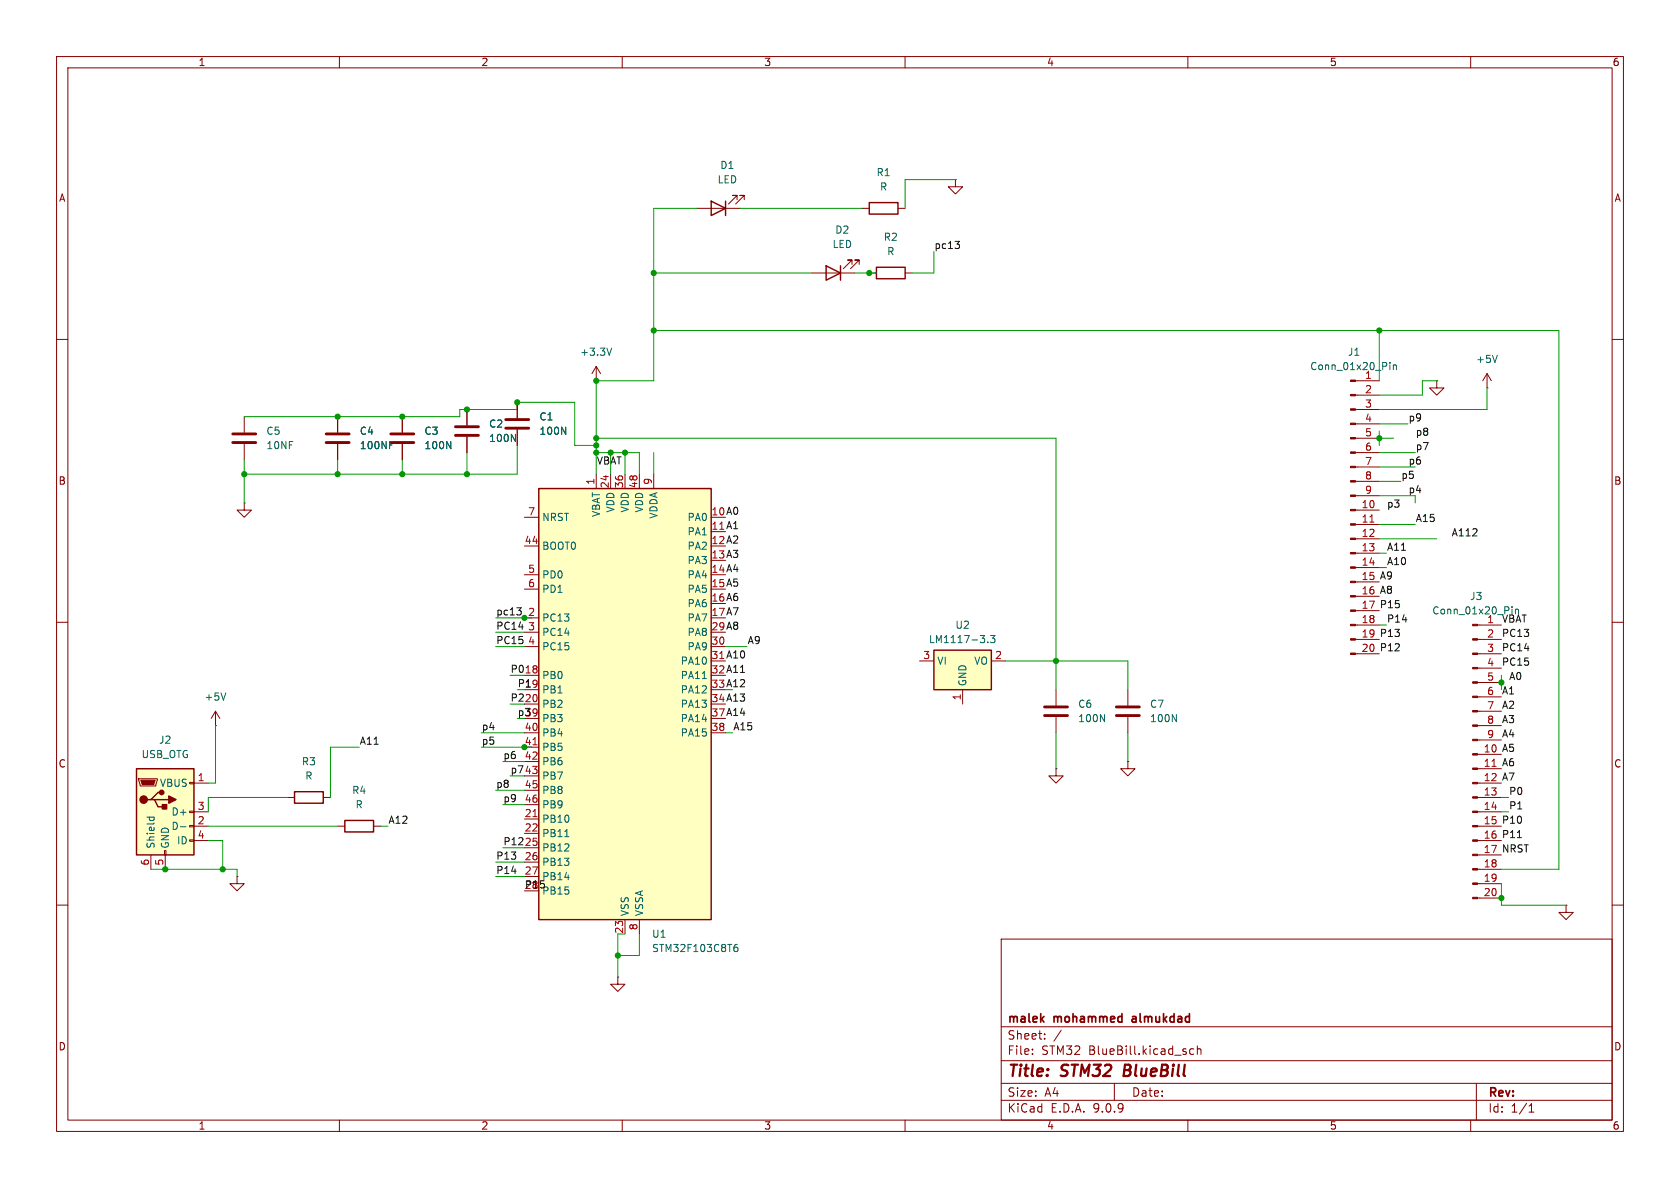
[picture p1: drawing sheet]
<svg xmlns="http://www.w3.org/2000/svg" width="297mm" height="210mm" viewBox="0 0 297 210" stroke-linecap="round" stroke-linejoin="round" font-family="sans-serif">
<g fill="none" stroke="#840000" stroke-width=".18">
<path d="M10 10h277v190h-277zM12 12h273v186h-273zM60 10v2M110 10v2M160 10v2M210 10v2M260 10v2M10 60h2M71.1 73.7v2.8M71.1 78.5v2.8M285 60h2M10 110h2"/>
<path d="M285 110h2M38.1 128.3h.1M38.1 125.7l-.8 1.3M38.1 125.7l.8 1.3M38.1 125.7v2.6M50.8 141h1.3M57.1 141h1.3M59.7 146.1h1.3M66 146.1h1.3M10 160h2M177 166h108v32h-108zM285 160h2"/>
<path d="M60 198v2M110 198v2M160 198v2M177 194.5h108M177 191.5h108M177 187.5h108M177 181.5h108M182.5 186.3v.1M182.5 185.5v.1M184.7 183.6v.1M184.7 182.8v.1M187.6 182.1l-1.3 2"/>
<path d="M197 191.5v3M210 198v2M211 185.5l-.4-.1-.3 .3v.4l.2 .2h.5M211.7 185.5l.2-.1 .3 .1 .1 .9M211.7 184.9v1.5M260 198v2M261 191.5v6.5M270.3 196.6h.9M270.3 195.5l.4-.4v1.5"/>
</g>
<path d="M198.9 188.2l-.3 2h.8" fill="none" stroke="#840000" stroke-width=".4"/>
<path d="M200.2 180.2v.4" fill="none" stroke="#840000" stroke-width=".3"/>
<path d="M69.1 76.7h4.1M69.1 78.2h4.1" fill="none" stroke="#840000" stroke-width=".51"/>
<path d="M79 78l.7 1.3v-1.3M39.9 122.5l-.4 1.3" fill="none" stroke="#006464" stroke-width=".18"/>
<path d="M52.1 140h5v2h-5zM61 145h5v2.1h-5z" fill="none" stroke="#840000" stroke-width=".25"/>
<path d="M95.2 86.4h30.5v76.2h-30.5z" fill="#ffffc2"/>
<path d="M95.2 86.4h30.5v76.2h-30.5z" fill="none" stroke="#840000" stroke-width=".25"/>
<g fill="none" stroke="#840000" stroke-width=".18">
<path d="M43.2 73.7v2.8M43.2 78.5v2.8M59.7 73.7v2.8M59.7 78.5v2.8M91.4 71.1v2.8M91.4 75.9v2.8M254 67.3v1.3h1.3l-1.3 1.3-1.3-1.3h1.3M254 67.3h.1M262.9 68.6h.1M262.9 66l-.8 1.3M262.9 66l.8 1.3M262.9 66v2.6"/>
<path d="M43.2 88.9v1.3h1.2l-1.2 1.2-1.3-1.2h1.3M43.2 88.9h.1M92.7 91.4h2.5M92.7 96.5h2.5M105.4 83.8v2.6M107.9 83.8v2.6M110.5 83.8v2.6M113 83.8v2.6M115.6 83.8v2.6M92.7 101.6h2.5M92.7 104.1h2.5M92.7 109.2h2.5"/>
<path d="M92.7 111.8h2.5M92.7 114.3h2.5M92.7 119.4h2.5M125.7 114.3h2.6M92.7 121.9h2.5M92.7 124.5h2.5M92.7 127h2.5M92.7 129.5h2.5M92.7 132.1h2.5M92.7 134.6h2.5M92.7 137.2h2.5M92.7 139.7h2.5"/>
<path d="M125.7 129.5h2.6M41.9 154.9v1.3h1.3l-1.3 1.3-1.3-1.3h1.3M41.9 154.9h.1M92.7 142.2h2.5M92.7 144.8h2.5M92.7 147.3h2.5M92.7 149.9h2.5M92.7 152.4h2.5M92.7 154.9h2.5M110.5 162.6v2.5M113 162.6v2.5"/>
</g>
<path d="M94.2 131.7h.7M94.2 144.4h.7" fill="none" stroke="#a90000" stroke-width=".18"/>
<path d="M68.9 78h.6M99.3 75.5l.7 1.3v-1.3M264.7 62.8l-.4 1.3M124.2 120h.7M99.8 147.9h.8M129.7 167.7l.3-.3h.2l.3 .3v.3l-.3 .2h-.3l-.2-.2M130.3 166.9l-.3 .1-.3 .5" fill="none" stroke="#006464" stroke-width=".18"/>
<path d="M41.1 76.7h4.1M41.1 78.2h4.1M57.7 76.7h4M57.7 78.2h4M89.4 74.2h4.1M89.4 75.7h4.1" fill="none" stroke="#840000" stroke-width=".51"/>
<path d="M24.1 135.9h10.2v15.2h-10.2z" fill="#ffffc2"/>
<path d="M125.7 35.6l2.6 1.2-2.6 1.3zM128.3 35.6v2.5M153.7 35.8h5v2h-5zM146 47l2.6 1.3-2.6 1.2zM148.6 47v2.5M154.9 47.2h5.1v2.1h-5.1zM24.1 135.9h10.2v15.2h-10.2zM26.7 141.4h.6l.6 1.2h1.3M27.3 141.4h2.5M28.6 140.1h-.7l-1.2 1.3h-.7" fill="none" stroke="#840000" stroke-width=".25"/>
<g fill="none" stroke="#840000" stroke-width=".18">
<path d="M123.2 36.8h7.6M130.3 35.3v-.8h-.8h.8l-1.5 1.6M131.6 35.3v-.8h-.8h.8l-1.6 1.6M152.4 36.8h1.3M158.7 36.8h1.3M168.9 31.8v1.2h1.3l-1.3 1.3-1.3-1.3h1.3M168.9 31.8h.1M143.5 48.3h7.6M150.6 46.7v-.7h-.7h.7l-1.5 1.5M151.9 46.7v-.7h-.8h.8l-1.5 1.5M153.7 48.3h1.2M160 48.3h1.3"/>
<path d="M82.5 72.4v2.8M82.5 77.2v2.8M105.4 67.3h.1M105.4 64.8l-.8 1.2M105.4 64.8l.8 1.2M105.4 64.8v2.5M261.2 110.5h4.2M261.2 113h4.2M261.2 115.6h4.2M261.2 118.1h4.2M24.5 137.7h3.3v.2l-.2 1h-2.8zM33.5 138.3h.8v.3h-.8z"/>
<path d="M34.3 138.4h2.5M199.4 121.9v2.8M199.4 126.7v2.8M261.2 138.4h4.2M261.2 120.7h4.2M261.2 123.2h4.2M261.2 125.7h4.2M261.2 128.3h4.2M261.2 130.8h4.2M261.2 133.4h4.2M261.2 135.9h4.2M26.7 151.1v2.6"/>
<path d="M29.1 150.4h.2v.7h-.2zM29.2 151.1v2.6M33.5 143.4h.8v.2h-.8zM33.5 145.9h.8v.3h-.8zM33.5 148.5h.8v.2h-.8zM34.3 143.5h2.5M34.3 146.1h2.5M34.3 148.6h2.5M261.2 143.5h4.2M261.2 146.1h4.2M261.2 148.6h4.2M261.2 141h4.2"/>
<path d="M261.2 151.1h4.2M261.2 153.7h4.2M261.2 156.2h4.2M261.2 158.8h4.2M109.2 172.7v1.3h1.3l-1.3 1.3-1.3-1.3h1.3M109.2 172.7h.1M276.9 160v1.3h1.2l-1.2 1.3-1.3-1.3h1.3M276.9 160h.1"/>
</g>
<g fill="#840000" stroke="#840000" stroke-width=".18">
<path d="M24.9 137.9h2.5l-.2 .8h-2.1z"/>
<path d="M260.3 110.4h.9v.2h-.9z"/>
<path d="M260.3 112.9h.9v.3h-.9z"/>
<path d="M260.3 115.4h.9v.3h-.9z"/>
<path d="M260.3 118h.9v.2h-.9z"/>
<path d="M260.3 120.5h.9v.3h-.9z"/>
<path d="M260.3 123.1h.9v.2h-.9z"/>
<path d="M260.3 125.6h.9v.3h-.9z"/>
<path d="M260.3 128.1h.9v.3h-.9z"/>
<path d="M260.3 130.7h.9v.2h-.9z"/>
<path d="M260.3 133.2h.9v.3h-.9z"/>
<path d="M260.3 135.8h.9v.2h-.9z"/>
<path d="M260.3 138.3h.9v.3h-.9z"/>
<path d="M260.3 140.8h.9v.3h-.9z"/>
<path d="M260.3 143.4h.9v.2h-.9z"/>
<path d="M260.3 145.9h.9v.3h-.9z"/>
<path d="M260.3 148.5h.9v.2h-.9z"/>
<path d="M260.3 151h.9v.3h-.9z"/>
<path d="M260.3 153.5h.9v.3h-.9z"/>
<path d="M260.3 156.1h.9v.2h-.9z"/>
<path d="M260.3 158.6h.9v.3h-.9z"/>
</g>
<g fill="#840000" stroke="#840000" stroke-width=".25">
<path d="M28.7 142.2h.8v.8h-.8z"/>
<path d="M29.8 140.7l1.3 .7-1.3 .6z"/>
<circle cx="25.4" cy="141.4" r=".63"/>
<circle cx="28.6" cy="140.1" r=".38"/>
</g>
<path d="M90.4 76.8l.7 1.2v-1.2M108.1 61.5l-.4 1.3M267.3 107.3v.1M267.3 107.7v.8M267.9 107.7v.8M267.9 107.8l.2-.1h.3l.1 .8M207.2 126.3l.8 1.3v-1.3M26 144.5h1.2M26.5 144.5l-.1 .3M27.2 144.5v.3M31.9 146.1h1" fill="none" stroke="#006464" stroke-width=".18"/>
<path d="M80.5 75.4h4.1M80.5 77h4.1M197.4 125h4M197.4 126.5h4" fill="none" stroke="#840000" stroke-width=".51"/>
<path d="M263.8 135.5h.7" fill="none" stroke="#a90000" stroke-width=".18"/>
<path d="M165.1 114.9h10.2v7h-10.2z" fill="#ffffc2"/>
<path d="M165.1 114.9h10.2v7h-10.2z" fill="none" stroke="#840000" stroke-width=".25"/>
<g fill="none" stroke="#840000" stroke-width=".18">
<path d="M59.7 73.7v2.8M59.7 78.5v2.8M71.1 73.7v2.8M71.1 78.5v2.8M82.5 72.4v2.8M82.5 77.2v2.8M91.4 71.1v2.8M91.4 75.9v2.8M239.6 67.3h4.2M239.6 69.9h4.2M239.6 72.4h4.2M239.6 74.9h4.2"/>
<path d="M239.6 77.5h4.2M239.6 80h4.2M239.6 82.6h4.2M239.6 85.1h4.2M239.6 87.6h4.2M239.6 90.2h4.2M239.6 92.7h4.2M239.6 95.3h4.2M239.6 97.8h4.2M162.6 116.8h2.5M175.3 116.8h2.5M239.6 100.3h4.2"/>
<path d="M239.6 102.9h4.2M239.6 105.4h4.2M239.6 108h4.2M239.6 110.5h4.2M239.6 113h4.2M239.6 115.6h4.2M170.2 121.9v2.6M186.7 135.9v1.3h1.3l-1.3 1.2-1.3-1.2h1.3M186.7 135.9h.1M186.7 121.9v2.8M186.7 126.7v2.8M199.4 134.6v1.3h1.3l-1.3 1.3-1.3-1.3h1.3"/>
<path d="M199.4 134.6h.1"/>
</g>
<path d="M68.9 78h.6M79 78l.7 1.3v-1.3M90.4 76.8l.7 1.2v-1.2M99.3 75.5l.7 1.3v-1.3M245.7 64.1v.1M245.7 64.5v.8M246.3 64.5v.8M246.3 64.6l.2-.1 .3 .1 .1 .7M174.6 113.5v.1M175.1 112.3h.8l-.4 .5 .3 .1v.6l-.1 .1-.6-.1M194.5 126.3l.8 1.3v-1.3" fill="none" stroke="#006464" stroke-width=".18"/>
<path d="M184.7 125h4M184.7 126.5h4" fill="none" stroke="#840000" stroke-width=".51"/>
<g fill="#840000" stroke="#840000" stroke-width=".18">
<path d="M238.8 67.2h.8v.2h-.8z"/>
<path d="M238.8 69.7h.8v.3h-.8z"/>
<path d="M238.8 72.3h.8v.2h-.8z"/>
<path d="M238.8 74.8h.8v.3h-.8z"/>
<path d="M238.8 77.3h.8v.3h-.8z"/>
<path d="M238.8 79.9h.8v.2h-.8z"/>
<path d="M238.8 82.4h.8v.3h-.8z"/>
<path d="M238.8 85h.8v.2h-.8z"/>
<path d="M238.8 87.5h.8v.3h-.8z"/>
<path d="M238.8 90h.8v.3h-.8z"/>
<path d="M238.8 92.6h.8v.2h-.8z"/>
<path d="M238.8 95.1h.8v.3h-.8z"/>
<path d="M238.8 97.7h.8v.2h-.8z"/>
<path d="M238.8 100.2h.8v.3h-.8z"/>
<path d="M238.8 102.7h.8v.3h-.8z"/>
<path d="M238.8 105.3h.8v.2h-.8z"/>
<path d="M238.8 107.8h.8v.3h-.8z"/>
<path d="M238.8 110.4h.8v.2h-.8z"/>
<path d="M238.8 112.9h.8v.3h-.8z"/>
<path d="M238.8 115.4h.8v.3h-.8z"/>
</g>
<path d="M242.2 92.3h.7" fill="none" stroke="#a90000" stroke-width=".18"/>
<path d="M168.8 42.7h.8l-.4 .5M169.4 43.2l.2 .2v.3l-.2 .2M91.4 107.4h.7l-.4 .5M91.9 107.9l.2 .3v.3l-.2 .2M268.3 148.1h.7" fill="none" stroke="#0f0f0f" stroke-width=".18"/>
<g fill="none" stroke="#009600" stroke-width=".18">
<path d="M123.2 36.8h-7.6v30.5h-10.2v16.5M130.8 36.8h21.6M168.9 31.8h-8.9v5M115.6 58.4h160v95.3h-10.2M115.6 48.3h27.9M151.1 48.3h3.8M165.1 44.5v3.8h-3.8M243.8 58.4v8.9M43.2 73.7h38.1v-1.3h10.1v-1.3h10.2v7.6h3.8M91.4 78.7v5.1h-48.2M105.4 77.5h81.3v44.4M243.8 76.2v2.5"/>
<path d="M243.8 74.9h5.1M243.8 77.5h2.6M254 67.3h-2.5v2.6h-7.7M262.9 68.6v3.8h-19.1M43.2 81.3v7.6M59.7 81.3v2.5M71.1 81.3v2.5M82.5 80v3.8M105.4 80h7.6v3.8M107.9 80v3.8M110.5 80v3.8M115.6 80v3.8"/>
<path d="M243.8 80h6.4M243.8 92.7h6.4M243.8 97.8h1.3M243.8 87.6h6.4v1.3M243.8 82.6h6.4M243.8 85.1h3.8M243.8 95.3h10.2M87.6 111.8h5.1M87.6 114.3h5.1M87.6 109.2h5.1M128.3 114.3h3.8M177.8 116.8h21.6v5.1"/>
<path d="M243.8 110.5h1.3M243.8 100.3h1.3M265.4 119.4v2.5M38.1 128.3v10.1h-1.3M63.5 132.1h-5.1v8.9M85.1 129.5h7.6M85.1 132.1h7.6M87.6 139.7h5.1M88.9 134.6h3.8M90.2 137.2h2.5M128.3 129.5h1.2M186.7 129.5v6.4"/>
<path d="M199.4 129.5v5.1M26.7 153.7h15.2v1.2M36.8 146.1h22.9M36.8 148.6h2.6v5.1M50.8 141h-14v2.5M67.3 146.1h1.3M87.6 152.4h5.1M87.6 154.9h5.1M88.9 142.2h3.8M88.9 149.9h3.8M265.4 141h1.3M265.4 156.2v3.8h11.5"/>
<path d="M265.4 143.5h1.3M109.2 165.1v7.6M113 165.1v3.8h-3.8"/>
</g>
<g fill="#009600" stroke="#009600" stroke-width=".18">
<circle cx="91.4" cy="71.1" r=".46"/>
<circle cx="71.1" cy="73.7" r=".46"/>
<circle cx="59.7" cy="83.8" r=".46"/>
<circle cx="71.1" cy="83.8" r=".46"/>
<circle cx="59.7" cy="73.7" r=".46"/>
<circle cx="82.5" cy="72.4" r=".46"/>
<circle cx="43.2" cy="83.8" r=".46"/>
<circle cx="82.5" cy="83.8" r=".46"/>
<circle cx="109.2" cy="168.9" r=".46"/>
<circle cx="92.7" cy="132.1" r=".46"/>
<circle cx="29.2" cy="153.7" r=".46"/>
<circle cx="39.4" cy="153.7" r=".46"/>
<circle cx="107.9" cy="80" r=".46"/>
<circle cx="105.4" cy="78.7" r=".46"/>
<circle cx="105.4" cy="77.5" r=".46"/>
<circle cx="105.4" cy="80" r=".46"/>
<circle cx="92.7" cy="109.2" r=".46"/>
<circle cx="243.8" cy="58.4" r=".46"/>
<circle cx="243.8" cy="77.5" r=".46"/>
<circle cx="265.4" cy="120.7" r=".46"/>
<circle cx="265.4" cy="158.8" r=".46"/>
<circle cx="110.5" cy="80" r=".46"/>
<circle cx="115.6" cy="48.3" r=".46"/>
<circle cx="105.4" cy="67.3" r=".46"/>
<circle cx="115.6" cy="58.4" r=".46"/>
<circle cx="153.7" cy="48.3" r=".46"/>
<circle cx="186.7" cy="116.8" r=".46"/>
</g>
<g font-size="2.8" fill="#840000">
<text x="178" y="190.9">Title:</text>
<text x="187.7" y="190.9">STM32</text>
<text x="199.5" y="190.9">BlueBill</text>
</g>
<g font-size="2.1" fill="#840000">
<text x="178" y="184">Sheet:</text>
<text x="178" y="181.2">malek</text>
<text x="186.4" y="181.2">mohammed</text>
<text x="200.8" y="181.2">almukdad</text>
<text x="178" y="186.7">File:</text>
<text x="184.1" y="186.7">STM32</text>
<text x="192.5" y="186.7">BlueBill.kicad_sch</text>
<text x="178" y="196.9">KiCad</text>
<text x="178" y="194.1">Size:</text>
<text x="184.7" y="194.1">A4</text>
<text x="185.7" y="196.9">E.D.A.</text>
<text x="193.3" y="196.9">9.0.9</text>
<text x="200" y="194.1">Date:</text>
<text x="263" y="194.3">Rev:</text>
<text x="263" y="196.9">Id:</text>
<text x="267.1" y="196.9">1/1</text>
</g>
<g font-size="1.8" fill="#840000">
<text x="35" y="11.9">1</text>
<text x="85" y="11.9">2</text>
<text x="135" y="11.9">3</text>
<text x="185" y="11.9">4</text>
<text x="235" y="11.9">5</text>
<text x="285" y="11.9">6</text>
<text x="10.3" y="35.9">A</text>
<text x="285.3" y="35.9">A</text>
<text x="10.3" y="85.9">B</text>
<text x="285.3" y="85.9">B</text>
<text x="10.3" y="135.9">C</text>
<text x="285.3" y="135.9">C</text>
<text x="10.3" y="185.9">D</text>
<text x="285.3" y="185.9">D</text>
<text x="35" y="199.9">1</text>
<text x="85" y="199.9">2</text>
<text x="135" y="199.9">3</text>
<text x="185" y="199.9">4</text>
<text x="235" y="199.9">5</text>
<text x="285" y="199.9">6</text>
</g>
<g font-size="1.8" fill="#006464">
<text x="126.8" y="32.6">LED</text>
<text x="127.2" y="30.1">D1</text>
<text x="154.9" y="31.3">R1</text>
<text x="155.5" y="33.9">R</text>
<text x="147.6" y="41.5">D2</text>
<text x="147.1" y="44">LED</text>
<text x="156.1" y="42.8">R2</text>
<text x="156.7" y="45.3">R</text>
<text x="102.5" y="63.1">+3.3V</text>
<text x="231.5" y="65.6">Conn_01x20_Pin</text>
<text x="238.2" y="63.1">J1</text>
<text x="260.9" y="64.4">+5V</text>
<text x="241.2" y="67.1">1</text>
<text x="47" y="77.1">C5</text>
<text x="63.5" y="77.1">C4</text>
<text x="74.9" y="77.1">C3</text>
<text x="86.4" y="75.8">C2</text>
<text x="95.3" y="74.5">C1</text>
<text x="95.3" y="77.1">100N</text>
<text x="47" y="79.6">10NF</text>
<text x="63.5" y="79.6">100NF</text>
<text x="74.9" y="79.6">100N</text>
<text x="86.4" y="78.3">100N</text>
<text x="95.8" y="92.3">NRST</text>
<text x="106.3" y="91.5" transform="rotate(-90 106.3 91.5)">VBAT</text>
<text x="108.8" y="90.7" transform="rotate(-90 108.8 90.7)">VDD</text>
<text x="111.4" y="90.7" transform="rotate(-90 111.4 90.7)">VDD</text>
<text x="113.9" y="90.7" transform="rotate(-90 113.9 90.7)">VDD</text>
<text x="116.4" y="91.8" transform="rotate(-90 116.4 91.8)">VDDA</text>
<text x="121.5" y="92.3">PA0</text>
<text x="121.5" y="94.8">PA1</text>
<text x="95.8" y="97.4">BOOT0</text>
<text x="121.5" y="97.4">PA2</text>
<text x="121.5" y="99.9">PA3</text>
<text x="95.8" y="102.5">PD0</text>
<text x="95.8" y="105">PD1</text>
<text x="121.5" y="102.5">PA4</text>
<text x="121.5" y="105">PA5</text>
<text x="121.5" y="107.5">PA6</text>
<text x="259.8" y="106.3">J3</text>
<text x="95.8" y="110.1">PC13</text>
<text x="95.8" y="112.6">PC14</text>
<text x="121.5" y="110.1">PA7</text>
<text x="121.5" y="112.6">PA8</text>
<text x="164.1" y="113.9">LM1117-3.3</text>
<text x="168.8" y="111.4">U2</text>
<text x="253.1" y="108.8">Conn_01x20_Pin</text>
<text x="262.8" y="110.2">1</text>
<text x="95.8" y="115.2">PC15</text>
<text x="120.2" y="117.7">PA10</text>
<text x="121.5" y="115.2">PA9</text>
<text x="165.6" y="117.7">VI</text>
<text x="172.1" y="117.7">VO</text>
<text x="36.1" y="124.1">+5V</text>
<text x="95.8" y="120.2">PB0</text>
<text x="95.8" y="122.8">PB1</text>
<text x="95.8" y="125.3">PB2</text>
<text x="120.2" y="120.2">PA11</text>
<text x="120.2" y="122.8">PA12</text>
<text x="120.2" y="125.3">PA13</text>
<text x="171" y="121.4" transform="rotate(-90 171 121.4)">GND</text>
<text x="190.5" y="125.3">C6</text>
<text x="203.2" y="125.3">C7</text>
<text x="28" y="131.7">J2</text>
<text x="95.8" y="127.9">PB3</text>
<text x="95.8" y="130.4">PB4</text>
<text x="120.2" y="127.9">PA14</text>
<text x="120.2" y="130.4">PA15</text>
<text x="190.5" y="127.9">100N</text>
<text x="203.2" y="127.9">100N</text>
<text x="24.9" y="134.2">USB_OTG</text>
<text x="53.3" y="135.5">R3</text>
<text x="95.8" y="132.9">PB5</text>
<text x="95.8" y="135.5">PB6</text>
<text x="28.2" y="139.3">VBUS</text>
<text x="53.9" y="138">R</text>
<text x="62.2" y="140.6">R4</text>
<text x="62.8" y="143.1">R</text>
<text x="95.8" y="138">PB7</text>
<text x="95.8" y="140.6">PB8</text>
<text x="95.8" y="143.1">PB9</text>
<text x="30.2" y="144.4">D+</text>
<text x="30.2" y="146.9">D-</text>
<text x="31.2" y="149.5">ID</text>
<text x="95.8" y="145.6">PB10</text>
<text x="95.8" y="148.2">PB11</text>
<text x="27.5" y="150.1" transform="rotate(-90 27.5 150.1)">Shield</text>
<text x="30.1" y="150.1" transform="rotate(-90 30.1 150.1)">GND</text>
<text x="95.8" y="150.7">PB12</text>
<text x="95.8" y="153.3">PB13</text>
<text x="95.8" y="155.8">PB14</text>
<text x="95.8" y="158.3">PB15</text>
<text x="111.4" y="162.1" transform="rotate(-90 111.4 162.1)">VSS</text>
<text x="113.9" y="162.1" transform="rotate(-90 113.9 162.1)">VSSA</text>
<text x="115.2" y="166">U1</text>
<text x="115.2" y="168.5">STM32F103C8T6</text>
</g>
<g font-size="1.8" fill="#0f0f0f">
<text x="165.1" y="44.1">pc13</text>
<text x="248.9" y="74.6">p9</text>
<text x="250.2" y="77.1">p8</text>
<text x="105.4" y="82.2">VBAT</text>
<text x="248.9" y="82.2">p6</text>
<text x="250.2" y="79.7">p7</text>
<text x="245.1" y="89.8">p3</text>
<text x="247.6" y="84.7">p5</text>
<text x="248.9" y="87.3">p4</text>
<text x="125.7" y="91.2">10 A0</text>
<text x="125.7" y="93.7">11 A1</text>
<text x="250.2" y="92.4">A15</text>
<text x="256.5" y="94.9">A112</text>
<text x="125.7" y="96.3">12 A2</text>
<text x="125.7" y="98.8">13 A3</text>
<text x="125.7" y="101.3">14 A4</text>
<text x="245.1" y="97.4">A11</text>
<text x="245.1" y="100">A10</text>
<text x="125.7" y="103.9">15 A5</text>
<text x="125.7" y="106.4">16 A6</text>
<text x="243.8" y="102.5">A9</text>
<text x="243.8" y="107.6">P15</text>
<text x="243.8" y="105.1">A8</text>
<text x="87.6" y="108.9">pc13</text>
<text x="87.6" y="111.4">PC14</text>
<text x="87.6" y="114">PC15</text>
<text x="125.7" y="109">17 A7</text>
<text x="125.7" y="111.5">29 A8</text>
<text x="132.1" y="114">A9</text>
<text x="243.8" y="112.7">P13</text>
<text x="245.1" y="110.1">P14</text>
<text x="265.4" y="112.7">PC13</text>
<text x="265.4" y="110.1">VBAT</text>
<text x="92.7" y="119.1">18</text>
<text x="125.7" y="116.6">31 A10</text>
<text x="125.7" y="119.1">32 A11</text>
<text x="243.8" y="115.2">P12</text>
<text x="265.4" y="115.2">PC14</text>
<text x="265.4" y="117.8">PC15</text>
<text x="92.7" y="124.2">20</text>
<text x="125.7" y="124.2">34 A13</text>
<text x="265.4" y="122.8">A1</text>
<text x="265.4" y="125.4">A2</text>
<text x="266.7" y="120.3">A0</text>
<text x="63.5" y="131.7">A11</text>
<text x="85.1" y="129.2">p4</text>
<text x="85.1" y="131.7">p5</text>
<text x="125.7" y="126.7">37 A14</text>
<text x="129.5" y="129.2">A15</text>
<text x="265.4" y="127.9">A3</text>
<text x="265.4" y="130.5">A4</text>
<text x="88.9" y="134.3">p6</text>
<text x="90.2" y="136.8">p7</text>
<text x="265.4" y="133">A5</text>
<text x="265.4" y="135.5">A6</text>
<text x="87.6" y="139.4">p8</text>
<text x="88.9" y="141.9">p9</text>
<text x="265.4" y="138.1">A7</text>
<text x="266.7" y="140.6">P0</text>
<text x="266.7" y="143.2">P1</text>
<text x="68.6" y="145.7">A12</text>
<text x="88.9" y="149.5">P12</text>
<text x="92.7" y="149.6">25</text>
<text x="265.4" y="145.7">P10</text>
<text x="265.4" y="148.2">P11</text>
<text x="87.6" y="154.6">P14</text>
<text x="87.6" y="152.1">P13</text>
<text x="265.4" y="150.8">NRST</text>
<text x="92.7" y="157.2">28</text>
<text x="92.7" y="157.1">P15</text>
</g>
<g font-size="1.8" fill="#a90000">
<text x="241.2" y="69.6">2</text>
<text x="241.2" y="72.1">3</text>
<text x="241.2" y="74.7">4</text>
<text x="241.2" y="77.2">5</text>
<text x="241.2" y="79.8">6</text>
<text x="241.2" y="82.3">7</text>
<text x="105.2" y="85.8" transform="rotate(-90 105.2 85.8)">1</text>
<text x="107.7" y="86.4" transform="rotate(-90 107.7 86.4)">24</text>
<text x="110.2" y="86.4" transform="rotate(-90 110.2 86.4)">36</text>
<text x="112.8" y="86.4" transform="rotate(-90 112.8 86.4)">48</text>
<text x="115.3" y="85.8" transform="rotate(-90 115.3 85.8)">9</text>
<text x="240.6" y="89.9">10</text>
<text x="241.2" y="84.8">8</text>
<text x="241.2" y="87.4">9</text>
<text x="93.3" y="91.2">7</text>
<text x="240.6" y="92.5">11</text>
<text x="240.6" y="95">12</text>
<text x="92.7" y="96.3">44</text>
<text x="93.3" y="101.3">5</text>
<text x="240.6" y="97.5">13</text>
<text x="240.6" y="100.1">14</text>
<text x="93.3" y="103.9">6</text>
<text x="240.6" y="102.6">15</text>
<text x="240.6" y="105.2">16</text>
<text x="240.6" y="107.7">17</text>
<text x="93.3" y="111.5">3</text>
<text x="240.6" y="110.2">18</text>
<text x="240.6" y="112.8">19</text>
<text x="262.8" y="112.8">2</text>
<text x="93.3" y="114">4</text>
<text x="125.7" y="114">30</text>
<text x="163.1" y="116.6">3</text>
<text x="175.8" y="116.6">2</text>
<text x="240.6" y="115.3">20</text>
<text x="262.8" y="115.3">3</text>
<text x="262.8" y="117.9">4</text>
<text x="92.7" y="121.7">19</text>
<text x="169.9" y="123.9" transform="rotate(-90 169.9 123.9)">1</text>
<text x="262.8" y="120.4">5</text>
<text x="262.8" y="122.9">6</text>
<text x="262.8" y="125.5">7</text>
<text x="92.7" y="129.3">40</text>
<text x="125.7" y="129.3">38</text>
<text x="262.8" y="128">8</text>
<text x="262.8" y="130.6">9</text>
<text x="92.7" y="134.4">42</text>
<text x="92.7" y="136.9">43</text>
<text x="262.2" y="133.1">10</text>
<text x="262.2" y="135.6">11</text>
<text x="34.9" y="138.2">1</text>
<text x="34.9" y="143.3">3</text>
<text x="92.7" y="139.4">45</text>
<text x="92.7" y="142">46</text>
<text x="262.2" y="138.2">12</text>
<text x="262.2" y="140.7">13</text>
<text x="262.2" y="143.3">14</text>
<text x="34.9" y="145.8">2</text>
<text x="34.9" y="148.3">4</text>
<text x="92.7" y="144.5">21</text>
<text x="92.7" y="147.1">22</text>
<text x="262.2" y="145.8">15</text>
<text x="262.2" y="148.3">16</text>
<text x="26.4" y="153.1" transform="rotate(-90 26.4 153.1)">6</text>
<text x="29" y="153.1" transform="rotate(-90 29 153.1)">5</text>
<text x="92.7" y="152.1">26</text>
<text x="92.7" y="154.7">27</text>
<text x="262.2" y="150.9">17</text>
<text x="262.2" y="153.4">18</text>
<text x="262.2" y="156">19</text>
<text x="262.2" y="158.5">20</text>
<text x="112.8" y="164.5" transform="rotate(-90 112.8 164.5)">8</text>
</g>
<g font-size="1.8" fill="#009600">
<text x="93.3" y="109">2</text>
<text x="90.2" y="119">P0</text>
<text x="90.2" y="124.1">P2</text>
<text x="91.4" y="121.6">P1</text>
<text x="125.7" y="121.7">33 A12</text>
<text x="91.4" y="126.7">p339</text>
<text x="92.7" y="131.8">41</text>
<text x="110.2" y="165.1" transform="rotate(-90 110.2 165.1)">23</text>
</g>
</svg>
